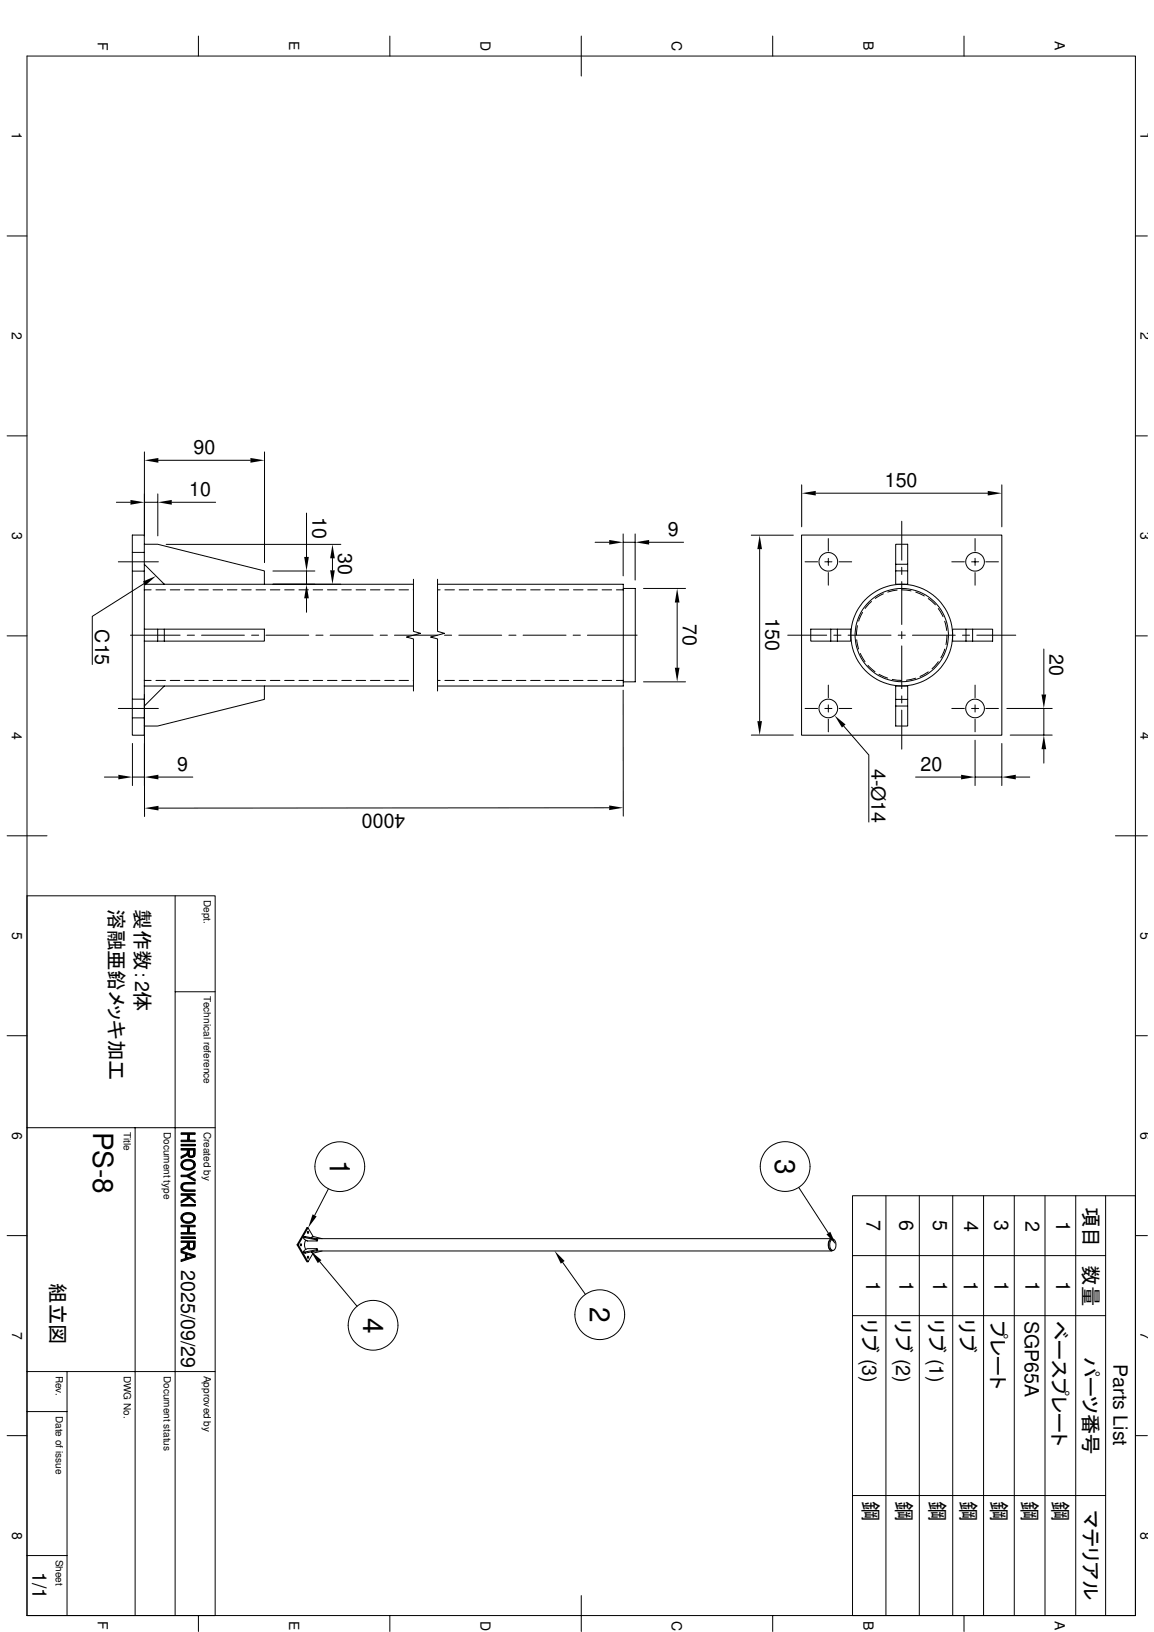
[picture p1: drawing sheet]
<svg xmlns="http://www.w3.org/2000/svg" width="210mm" height="297mm" viewBox="0 0 210 297" stroke-linecap="round" stroke-linejoin="round" font-family="sans-serif">
<g fill="none" stroke="#000" stroke-width=".18">
<path d="M4.9 10.2h201.6v283.8h-201.6zM36.1 6.6v3.6M70.9 6.6v3.6M105.7 6.6v7.2M140.5 6.6v3.6M175.3 6.6v3.6M1.3 42.9h3.6M206.5 42.9h2.2M1.3 79.3h3.6M206.5 79.3h2.2M21.2 91.4h2.5M24.1 97.4h2.1v36.4h-2.1z"/>
<path d="M26.2 99.1h2.5l19.4 4.8v2.4h-18.2M26.3 82.3v15.2M26.3 91.4h2.4M28.7 89.9v7.6M28.8 83.8h16.8M30.2 99.1h31.8M31.2 91.4h8M48.1 82.3v20.1M55.8 93.4v8M108.2 98.7h2.6M113.3 97.2v7.6M113.3 98.7h2.2"/>
<path d="M115.5 97.2v8.4M118.1 98.7h6.2M136.7 97.4h7.6M138.2 99.9v31.4M145.8 97.4h36.4v36.4h-36.4zM145.8 88.2v7.7M148.4 89.8h31.3M150.7 98v2.3M164 94.9v7.1M177.4 98v2.3M182.2 88.2v7.7M1.3 115.7h3.6"/>
<path d="M21.5 102.3h7.3M23.7 115.6h9.1M24.1 100.5h2.1M24.1 103.9h2.1M26.2 114.5h21.9v2.2h-19.4M26.2 106.2l-9.4 6v8.7M26.2 107.4h1.3M26.2 106.3h3.7M26.2 102.7l3.7 3.6M28.4 107.4h1.7M28.7 114.5v2.2h-2.5M29.9 114.5v2.2"/>
<path d="M31 107.4h1.7M33.6 107.4h1.7M34.1 115.6h1.3M36.2 107.4h1.7M36.7 115.6h7.7M38.8 107.4h1.7M41.4 107.4h1.7M44 107.4h1.7M45.8 115.6h1.3M46.6 107.4h1.7M48.1 106.3h27.1M48.4 115.6h7.8"/>
<path d="M49.2 107.4h1.7M49.6 103.9h7.7M51.8 107.4h1.7M54.4 107.4h1.7M55.8 103.9v2.4M55.8 108.9v2.5M57 107.4h1.7M57.5 115.6h1.3M59.6 107.4h1.7M60 115.6h7.9M60.5 101.6v2.2M62.2 107.4h1.7"/>
<path d="M64.8 107.4h1.7M67.4 107.4h1.7M69.2 115.6h1.3M70 107.4h1.7M71.8 115.6h7.8M72.6 107.4h1.7M75.2 107.4h.1M75.2 105.4v9.5l1.3 .4-2.6 .7 1.3 .3v9.5M79.6 106.3h33.8v18.6h-33.8M79.6 105.4v9.5l1.3 .4-2.6 .7 1.3 .3v9.5M79.6 107.4h.5M80.9 115.6h1.2"/>
<path d="M80.9 107.4h1.8M83.5 115.6h7.7M83.5 107.4h1.7M86.1 107.4h1.7M88.7 107.4h1.7M91.3 107.4h1.7M92.6 115.6h1.3M93.9 107.4h1.8M95.1 115.6h7.9M96.5 107.4h1.8M99.1 107.4h1.8M101.7 107.4h1.7"/>
<path d="M104.2 115.6h1.4M104.3 107.4h1.7M106.8 115.6h9.1M106.9 107.4h1.7M109.5 107.4h1.8M112.1 107.4h1.3M113.4 107.1h2.1v17h-2.1M117.1 107.1h7.6M123.2 109.7v11.8M143.3 115.6h7.1M146.4 102.3h2.3M150 102.3h1.3"/>
<path d="M150.7 101.6v1.3M150.7 104.2v2.3M151.1 114.5v2.2M151.7 115.6h1.3M152.3 114.5v2.2h-4.8v-2.2h7.2v2.2h-2.4M152.6 102.3h2.3M154.3 115.6h7.8M155.8 116.4l.4 1.7M156 113.9l-.2 1.7M156.5 118.9l.8 1.5M156.9 111.5l-.7 1.6M158.5 109.5l-1.1 1.2"/>
<path d="M160.7 108.1l-1.5 .8M162.9 103.9v2.4h2.2v-7.2h-2.2v4.8h2.2M162.9 102.7h2.2M163.2 107.4l-1.7 .4M163.4 115.6h1.3M164 107.4l1.7 .1M164 103.3v1.3M164 105.9v7.8M164 115v1.2M164 117.6v7.7M166 115.6h7.8M166.6 107.8l1.5 .7"/>
<path d="M168.8 108.9l1.3 1.2M170.7 110.8l.8 1.4M171.8 113.1l.4 1.6M171.8 118.2l-.7 1.5M172.2 115.6l-.1 1.7M173.1 102.3h2.3M175.1 115.6h1.3M175.7 114.5h-2.4v2.2h7.3v-2.2h-4.9v2.2M176.7 102.3h1.3M176.9 114.5v2.2M177.4 101.6v1.3M177.4 104.2v2.3"/>
<path d="M177.7 115.6h7.1M179.3 102.3h2.3M189.9 118.1v8.3M206.5 115.7h2.2M21.5 128.9h7.3M24.1 127.3h2.1M24.1 130.7h2.1M24.1 135.3v7.7M26.2 123.8h1.3M26.2 124.9h3.7M26.3 126.4v22.2M26.3 135.3v7.7"/>
<path d="M28.4 123.8h1.7M31 123.8h1.7M33.6 123.8h1.7M36.2 123.8h1.7M38.8 123.8h1.7M41.4 123.8h1.7M44 123.8h1.7M46.6 123.8h1.7M48.1 124.9v2.4l-19.4 4.8h-2.5M49.2 123.8h1.7M51.8 123.8h1.7M54.4 123.8h1.7"/>
<path d="M57 123.8h1.7M59.6 123.8h1.7M62.2 123.8h1.7M64.8 123.8h1.7M67.4 123.8h1.7M70 123.8h1.7M72.6 123.8h1.7M75.2 123.8h.1M75.2 124.9h-45.3l-3.7 3.6M79.6 123.8h.5M80.9 123.8h1.8M83.5 123.8h1.7"/>
<path d="M86.1 123.8h1.7M88.7 123.8h1.7M91.3 123.8h1.7M93.9 123.8h1.8M96.5 123.8h1.8M99.1 123.8h1.8M101.7 123.8h1.7M104.3 123.8h1.7M106.9 123.8h1.7M109.5 123.8h1.8M112.1 123.8h1.3M113.3 125.6l.1 22.9"/>
<path d="M117.1 124.1h7.6M136.7 133.8h7.6M146.4 128.9h2.3M150 128.9h1.3M150.7 124.7v2.3M150.7 128.3v1.3M150.7 130.9v2.3M152.6 128.9h2.3M153.5 132.1l4.5 5.3v12.2M157.9 121.1l1.3 1.2M159.9 122.7l1.6 .7M162.3 123.7l1.7 .1"/>
<path d="M162.9 127.3h2.2v4.8h-2.2v-7.2h2.2v2.4M162.9 128.5h2.2M164 126.7v1.3M164 129.2v7.2M166.5 123.4l-1.6 .4M168.8 122.3l-1.5 .8M170.7 120.4l-1.2 1.3M173.1 128.9h2.3M176.7 128.9h1.3M177.4 124.7v2.3M177.4 128.3v1.3M177.4 130.9v2.3"/>
<path d="M177.4 134.7v8.3M179.3 128.9h2.3M182.2 135.3v7.7M183.1 128.9h8.3M183.7 133.8h7.7M189.9 128.9v4.9M189.9 136.4v2.5M1.3 152.1h7.3M19 141.4h2.5M24.1 141.4h2.2M28.8 141.4h6.3M110.8 147l-82 .1"/>
<path d="M166.5 141.4h8.3M177.4 141.4h4.8M184.8 141.4h2.5M202.9 152.1h5.8M4.9 163h34.2v131M31.9 163v131M1.3 188.5h3.6M31.9 180.5h7.2M206.5 188.5h2.2M4.9 205.3h34.2M24.6 205.3v88.7M32.9 207.5h1.2l.3-1v1h1.1v.3h-2.6z"/>
<path d="M32.9 206.2h2.6v.3h-1.1l-.3 1v-1h-1.2zM32.9 208.3h2.6v.3h-2.6zM32.9 210.5l1-.5 .2-.4v.5l-.1 .2-1.1 .5zM32.9 209h2.6l-.1 1.4-.1 .1-.1-1.2h-.8l-.1 1.2-.2-.4v-.8h-1.2zM32.9 213.9h1.1l1.5 .8v.3l-1.5-.8h-1.1zM32.9 218.6l1.3-.7 .3 .2-1.6 .9zM32.9 217.3h2.6v.3h-2.6zM32.9 219.2h2.6v.3h-2.6zM33.1 215.5l.1-.1v.6a.56 .56 0 0 0 .8 .6h1.5v.2h-1.5a.84 .84 0 0 1-1-.3 .84 .84 0 0 1 .1-1zM33.2 211.3l.7-.3 .7 .1 .7 .3-.1 .6a1.15 1.15 0 0 0-1.8-.4l-.2 .3v.7l-.3-.5v-.4zM33.2 212a1.16 1.16 0 0 0 2 .3l.1-.9 .2 .3v.6l-.4 .5-.5 .1h-.8l-.5-.2zM33.2 215.4l.7-.2h1.6v.3h-1.5a.58 .58 0 0 0-.8 .5z"/>
<path d="M33.8 217.6h.4l1.3 1v.3zM34 213.9l1.5-.8v.3l-1.2 .7zM34.4 209.3v.6a.42 .42 0 0 0 .4 .5 .42 .42 0 0 0 .4-.4l.1 .5-.4 .2-.5-.1zM59.7 216.4l-2.5 4.8M145.3 216.1l5.4 8.3M161.1 217.6v76.4M167.2 217.6v76.4M173.3 217.6v76.4M178.9 217.6v76.4M184.5 217.6v76.4M190.1 217.6v76.4M195.7 217.6v76.4"/>
<path d="M201.1 217.6v76.4M1.3 224.9h3.6M32.9 224.3h1.2l.3-1v1h1.1v.3h-2.6zM32.9 223h2.6v.3h-1.1l-.3 1v-1h-1.2zM32.9 225.1h2.6v.3h-2.6zM32.9 227.3l1-.5 .2-.4v.5l-.2 .3-1 .5zM32.9 225.9h2.6l-.1 1.3-.1 .2-.1-1.3h-.8v1.3l-.3-.4v-.9h-1.2zM32.9 227.7l2.6 .8v.3l-1.5-.5-.3 .8v-.9l-.8-.2zM32.9 229.3l.8-.2 .3-.8v.7l1.2-.4 .3 .2-2.6 .8zM33.1 221.1l.6-.4h1l.6 .3-.1 .7a1.15 1.15 0 0 0-1.8-.4l-.2 .3v.7l-.1-.1a.83 .83 0 0 1 0-1.1zM33.2 221.7l.1 .3 .2 .2 .9 .2a.77 .77 0 0 0 .8-.7l.1-.7 .2 .4v.6l-.4 .4-.7 .3-.6-.1-.5-.2zM34.4 226.1v.6a.42 .42 0 0 0 .4 .5 .42 .42 0 0 0 .4-.4l.1 .6-.4 .1-.5-.1z"/>
<path d="M54 226.6l1.8 3.1h.2l-1.7-3.1h-.3l1.8-3.1h.2l-1.7 3.1M54.6 226.5v.2M54.7 226.4a.15 .15 0 0 1 .1 .2 .15 .15 0 0 1-.1 .1zM55.2 227.9l.1 .2h.2l-.1-.2M55.4 227.6l.5-.3h1.8l-.1 .2-2.4 .4zM55.4 225.3l2.2 .4 .1-.2M55.5 225.1l-.1 .2h-.2M55.6 225.7a1.66 1.66 0 0 0 0 1.7M55.9 224.2v.2M55.9 228.7v.2M56 228.7a.15 .15 0 0 1 .1 .1 .15 .15 0 0 1-.1 .2zM56 224.2a.15 .15 0 0 1 .1 .1 .15 .15 0 0 1-.1 .2z"/>
<path d="M56 223.5l1 1.6M56.7 225.3l.1-.2h.2l1.6 .3M57 228.1l-1 1.6M57.5 225.4h93.8M57.5 227.7h93.8M57.6 227.5l.1 .1-2.2 .5M57.6 225.7l.1 .2 .1-.2-.1-.2-2.2-.4h-.2l-.1 .2 .2 .3 .5 .3h1.8M57.7 227.3l.1 .2-.1 .1M58.1 229.6l6.8 8.1M58.6 227.7l-1.6 .4h-.2l-.1-.3M102.3 229.8l4.2 5.8M151.2 225.7a.5 .5 0 0 1 .6-.1 .5 .5 0 0 1 .2 .5 1.05 1.05 0 0 1-.6 1.5 1.35 1.35 0 0 1-.2-1.9z"/>
<path d="M151.5 225.6a1.07 1.07 0 0 0-.6 1.7l.3 .3h.3M151.5 225.6a.75 .75 0 0 0-.7 .2 .75 .75 0 0 0-.2 .8 .75 .75 0 0 0 .2 .8 .75 .75 0 0 0 .7 .2M155.1 228.5h46M155.1 239.5h46M206.5 224.9h2.2M4.9 256.9h7.3M4.9 249.6h34.2M12.2 249.6v44.4M1.3 261.3h3.6M155.1 272.2h46M206.5 261.3h2.2M4.9 283.1h7.3"/>
<path d="M36.1 294v2.9M70.9 294v2.9M105.7 290.4v6.5M140.5 294v2.9M155.1 294v-76.4h51.4v76.4M175.3 294v2.9"/>
<circle cx="150.7" cy="102.3" r="1.69"/>
<circle cx="164" cy="115.6" r="8.5"/>
<circle cx="164" cy="115.6" r="9.3"/>
<circle cx="177.3" cy="102.3" r="1.69"/>
<circle cx="150.7" cy="128.9" r="1.69"/>
<circle cx="177.3" cy="128.9" r="1.69"/>
<circle cx="61.8" cy="212.3" r="4.5"/>
<circle cx="142.8" cy="212.3" r="4.5"/>
<circle cx="109.1" cy="239.3" r="4.5"/>
<circle cx="67.9" cy="241.2" r="4.5"/>
</g>
<g fill="#000">
<path d="M23.7 91l2.6 .4-2.6 .5zM26.3 83.8l2.5-.4v.8zM28.7 91.4l2.5-.4v.9zM45.6 83.4l2.5 .4-2.5 .4zM110.8 98.3l2.5 .4-2.5 .4zM115.5 98.7l2.6-.4v.8zM138.2 97.4l.4 2.5h-.8zM145.8 89.8l2.6-.5v.9zM179.7 89.3l2.5 .5-2.5 .4zM26 105.8l2.4-1-1.9 1.8zM55.8 106.3l.4 2.6h-.9zM55.3 101.4h.9l-.4 2.5z"/>
<path d="M60 103.8h.9l-.4 2.5zM60.5 99.1l.4 2.5h-.9zM123.2 107.1l.4 2.6h-.9zM122.7 121.5h.9l-.4 2.6zM137.8 131.3h.8l-.4 2.5zM151.8 130.2l2 1.7-.7 .5zM189.9 133.8l.4 2.6h-.9zM189.4 126.4h.9l-.4 2.5zM21.5 141l2.6 .4-2.6 .5zM26.3 141.4l2.5-.4v.9zM26.3 147.1l2.5-.4v.8zM110.8 146.6l2.6 .4-2.6 .4z"/>
<path d="M174.8 141l2.6 .4-2.6 .5zM182.2 141.4l2.6-.4v.9zM56.9 221l.7 .4-1.6 2.1zM56.5 227.7l2 1.7-.7 .5zM100.9 227.7l1.8 1.8-.7 .5zM150.3 224.7l.7-.5 1.1 2.4z"/>
<path d="M32.9 210.5l1-.5 .2-.4v.5l-.1 .2-1.1 .5z" fill-rule="evenodd"/>
<path d="M32.9 218.6l1.3-.7 .3 .2-1.6 .9z" fill-rule="evenodd"/>
<path d="M34.4 209.3v.6a.42 .42 0 0 0 .4 .5 .42 .42 0 0 0 .4-.4l.1 .5-.4 .2-.5-.1z" fill-rule="evenodd"/>
<path d="M33.2 211.3l.7-.3 .7 .1 .7 .3-.1 .6a1.15 1.15 0 0 0-1.8-.4l-.2 .3v.7l-.3-.5v-.4z" fill-rule="evenodd"/>
<path d="M32.9 207.5h1.2l.3-1v1h1.1v.3h-2.6z" fill-rule="evenodd"/>
<path d="M32.9 206.2h2.6v.3h-1.1l-.3 1v-1h-1.2z" fill-rule="evenodd"/>
<path d="M32.9 209h2.6l-.1 1.4-.1 .1-.1-1.2h-.8l-.1 1.2-.2-.4v-.8h-1.2z" fill-rule="evenodd"/>
<path d="M34 213.9l1.5-.8v.3l-1.2 .7z" fill-rule="evenodd"/>
<path d="M32.9 213.9h1.1l1.5 .8v.3l-1.5-.8h-1.1z" fill-rule="evenodd"/>
<path d="M33.1 215.5l.1-.1v.6a.56 .56 0 0 0 .8 .6h1.5v.2h-1.5a.84 .84 0 0 1-1-.3 .84 .84 0 0 1 .1-1z" fill-rule="evenodd"/>
<path d="M33.2 215.4l.7-.2h1.6v.3h-1.5a.58 .58 0 0 0-.8 .5z" fill-rule="evenodd"/>
<path d="M33.8 217.6h.4l1.3 1v.3z" fill-rule="evenodd"/>
<path d="M32.9 217.3h2.6v.3h-2.6z" fill-rule="evenodd"/>
<path d="M33.2 212a1.16 1.16 0 0 0 2 .3l.1-.9 .2 .3v.6l-.4 .5-.5 .1h-.8l-.5-.2z" fill-rule="evenodd"/>
<path d="M32.9 227.3l1-.5 .2-.4v.5l-.2 .3-1 .5z" fill-rule="evenodd"/>
<path d="M33.1 221.1l.6-.4h1l.6 .3-.1 .7a1.15 1.15 0 0 0-1.8-.4l-.2 .3v.7l-.1-.1a.83 .83 0 0 1 0-1.1z" fill-rule="evenodd"/>
<path d="M34.4 226.1v.6a.42 .42 0 0 0 .4 .5 .42 .42 0 0 0 .4-.4l.1 .6-.4 .1-.5-.1z" fill-rule="evenodd"/>
<path d="M32.9 224.3h1.2l.3-1v1h1.1v.3h-2.6z" fill-rule="evenodd"/>
<path d="M32.9 223h2.6v.3h-1.1l-.3 1v-1h-1.2z" fill-rule="evenodd"/>
<path d="M32.9 225.9h2.6l-.1 1.3-.1 .2-.1-1.3h-.8v1.3l-.3-.4v-.9h-1.2z" fill-rule="evenodd"/>
<path d="M32.9 227.7l2.6 .8v.3l-1.5-.5-.3 .8v-.9l-.8-.2z" fill-rule="evenodd"/>
<path d="M32.9 229.3l.8-.2 .3-.8v.7l1.2-.4 .3 .2-2.6 .8z" fill-rule="evenodd"/>
<path d="M33.2 221.7l.1 .3 .2 .2 .9 .2a.77 .77 0 0 0 .8-.7l.1-.7 .2 .4v.6l-.4 .4-.7 .3-.6-.1-.5-.2z" fill-rule="evenodd"/>
</g>
<path d="M32.9 208.4h2.6M32.9 219.4h2.6M32.9 225.2h2.6" fill="none" stroke="#000" stroke-width=".28"/>
<g font-size="5.1">
<text x="16.9" y="206" transform="rotate(90 16.9 206)">PS-8</text>
<text x="60" y="211.1" transform="rotate(90 60 211.1)">1</text>
<text x="141" y="210.9" transform="rotate(90 141 210.9)">3</text>
<text x="66" y="239.9" transform="rotate(90 66 239.9)">4</text>
<text x="107.3" y="237.9" transform="rotate(90 107.3 237.9)">2</text>
</g>
<g font-size="3.7">
<text x="19.9" y="163" transform="rotate(90 19.9 163)">溶融亜鉛メッキ加工</text>
<text x="24.6" y="163" transform="rotate(90 24.6 163)">製作数：2体</text>
<text x="197.1" y="219.7" transform="rotate(90 197.1 219.7)">項目</text>
<text x="9.2" y="233.6" transform="rotate(90 9.2 233.6)">組立図</text>
<text x="197.1" y="230.3" transform="rotate(90 197.1 230.3)">数量</text>
<text x="156.9" y="240.1" transform="rotate(90 156.9 240.1)">リブ (3)</text>
<text x="163" y="240.1" transform="rotate(90 163 240.1)">リブ (2)</text>
<text x="169.1" y="240.1" transform="rotate(90 169.1 240.1)">リブ (1)</text>
<text x="174.7" y="240.1" transform="rotate(90 174.7 240.1)">リブ</text>
<text x="180.2" y="240.4" transform="rotate(90 180.2 240.4)">プレート</text>
<text x="191.4" y="240.4" transform="rotate(90 191.4 240.4)">ベースプレート</text>
<text x="197.1" y="246.9" transform="rotate(90 197.1 246.9)">パーツ番号</text>
<text x="157.1" y="273.2" transform="rotate(90 157.1 273.2)">鋼</text>
<text x="163.1" y="273.2" transform="rotate(90 163.1 273.2)">鋼</text>
<text x="169.2" y="273.2" transform="rotate(90 169.2 273.2)">鋼</text>
<text x="174.8" y="273.2" transform="rotate(90 174.8 273.2)">鋼</text>
<text x="180.4" y="273.2" transform="rotate(90 180.4 273.2)">鋼</text>
<text x="186" y="273.2" transform="rotate(90 186 273.2)">鋼</text>
<text x="191.6" y="273.2" transform="rotate(90 191.6 273.2)">鋼</text>
<text x="197.1" y="274.9" transform="rotate(90 197.1 274.9)">マテリアル</text>
</g>
<g font-size="3.6">
<text x="35.2" y="82.7">90</text>
<text x="160.9" y="88.7">150</text>
<text x="34.4" y="90.4">10</text>
<text x="56.8" y="94" transform="rotate(90 56.8 94)">10</text>
<text x="61.5" y="100.7" transform="rotate(90 61.5 100.7)">30</text>
<text x="121.5" y="97.6">9</text>
<text x="124.2" y="113.6" transform="rotate(90 124.2 113.6)">70</text>
<text x="139.2" y="112.5" transform="rotate(90 139.2 112.5)">150</text>
<text x="17.3" y="114.6" transform="rotate(90 17.3 114.6)">C15</text>
<text x="190.9" y="119" transform="rotate(90 190.9 119)">20</text>
<text x="32.2" y="140.4">9</text>
<text x="158.5" y="139.9" transform="rotate(90 158.5 139.9)">4-Ø14</text>
<text x="167.4" y="140.4">20</text>
<text x="73.7" y="148.1" transform="rotate(-180 73.7 148.1)">4000</text>
<text x="157.6" y="222.1" transform="rotate(90 157.6 222.1)">7</text>
<text x="163.6" y="222.1" transform="rotate(90 163.6 222.1)">6</text>
<text x="169.7" y="222.1" transform="rotate(90 169.7 222.1)">5</text>
<text x="175.3" y="222.2" transform="rotate(90 175.3 222.2)">4</text>
<text x="180.9" y="222.1" transform="rotate(90 180.9 222.1)">3</text>
<text x="186.5" y="222.1" transform="rotate(90 186.5 222.1)">2</text>
<text x="192.1" y="222.2" transform="rotate(90 192.1 222.2)">1</text>
<text x="32.9" y="231.1" transform="rotate(90 32.9 231.1)">2025/09/29</text>
<text x="157.6" y="233.2" transform="rotate(90 157.6 233.2)">1</text>
<text x="163.6" y="233.2" transform="rotate(90 163.6 233.2)">1</text>
<text x="169.7" y="233.2" transform="rotate(90 169.7 233.2)">1</text>
<text x="175.3" y="233.2" transform="rotate(90 175.3 233.2)">1</text>
<text x="180.9" y="233.2" transform="rotate(90 180.9 233.2)">1</text>
<text x="186.5" y="233.2" transform="rotate(90 186.5 233.2)">1</text>
<text x="192.1" y="233.2" transform="rotate(90 192.1 233.2)">1</text>
<text x="186.4" y="240.4" transform="rotate(90 186.4 240.4)">SGP65A</text>
<text x="202.6" y="248.3" transform="rotate(90 202.6 248.3)">Parts List</text>
<text x="5.9" y="286.1" transform="rotate(90 5.9 286.1)">1/1</text>
</g>
<g font-size="2.5">
<text x="17.8" y="7.6" transform="rotate(90 17.8 7.6)">F</text>
<text x="52.6" y="7.5" transform="rotate(90 52.6 7.5)">E</text>
<text x="87.4" y="7.5" transform="rotate(90 87.4 7.5)">D</text>
<text x="122.2" y="7.5" transform="rotate(90 122.2 7.5)">C</text>
<text x="157" y="7.5" transform="rotate(90 157 7.5)">B</text>
<text x="191.9" y="7.5" transform="rotate(90 191.9 7.5)">A</text>
<text x="2.2" y="24" transform="rotate(90 2.2 24)">1</text>
<text x="207.4" y="24" transform="rotate(90 207.4 24)">1</text>
<text x="2.2" y="60.4" transform="rotate(90 2.2 60.4)">2</text>
<text x="207.4" y="60.4" transform="rotate(90 207.4 60.4)">2</text>
<text x="2.2" y="96.8" transform="rotate(90 2.2 96.8)">3</text>
<text x="207.5" y="96.8" transform="rotate(90 207.5 96.8)">3</text>
<text x="2.2" y="133.2" transform="rotate(90 2.2 133.2)">4</text>
<text x="207.4" y="133.2" transform="rotate(90 207.4 133.2)">4</text>
<text x="2.2" y="169.6" transform="rotate(90 2.2 169.6)">5</text>
<text x="207.5" y="169.6" transform="rotate(90 207.5 169.6)">5</text>
<text x="2.2" y="206" transform="rotate(90 2.2 206)">6</text>
<text x="207.5" y="206" transform="rotate(90 207.5 206)">6</text>
<text x="2.2" y="242.4" transform="rotate(90 2.2 242.4)">7</text>
<text x="207.5" y="242.4" transform="rotate(90 207.5 242.4)">7</text>
<text x="2.2" y="278.8" transform="rotate(90 2.2 278.8)">8</text>
<text x="207.5" y="278.8" transform="rotate(90 207.5 278.8)">8</text>
<text x="17.8" y="295.1" transform="rotate(90 17.8 295.1)">F</text>
<text x="52.6" y="295" transform="rotate(90 52.6 295)">E</text>
<text x="87.4" y="295" transform="rotate(90 87.4 295)">D</text>
<text x="122.2" y="295" transform="rotate(90 122.2 295)">C</text>
<text x="157" y="295" transform="rotate(90 157 295)">B</text>
<text x="191.9" y="295" transform="rotate(90 191.9 295)">A</text>
</g>
<g font-size="1.8">
<text x="37.1" y="163.8" transform="rotate(90 37.1 163.8)">Dept.</text>
<text x="37.1" y="181.2" transform="rotate(90 37.1 181.2)">Technical reference</text>
<text x="22.5" y="206" transform="rotate(90 22.5 206)">Title</text>
<text x="29.8" y="206" transform="rotate(90 29.8 206)">Document type</text>
<text x="37.1" y="206" transform="rotate(90 37.1 206)">Created by</text>
<text x="10.2" y="250.4" transform="rotate(90 10.2 250.4)">Rev.</text>
<text x="22.5" y="250.4" transform="rotate(90 22.5 250.4)">DWG No.</text>
<text x="29.8" y="250.4" transform="rotate(90 29.8 250.4)">Document status</text>
<text x="37.1" y="250.4" transform="rotate(90 37.1 250.4)">Approved by</text>
<text x="10.2" y="257.7" transform="rotate(90 10.2 257.7)">Date of issue</text>
<text x="10.2" y="283.9" transform="rotate(90 10.2 283.9)">Sheet</text>
</g>
</svg>
